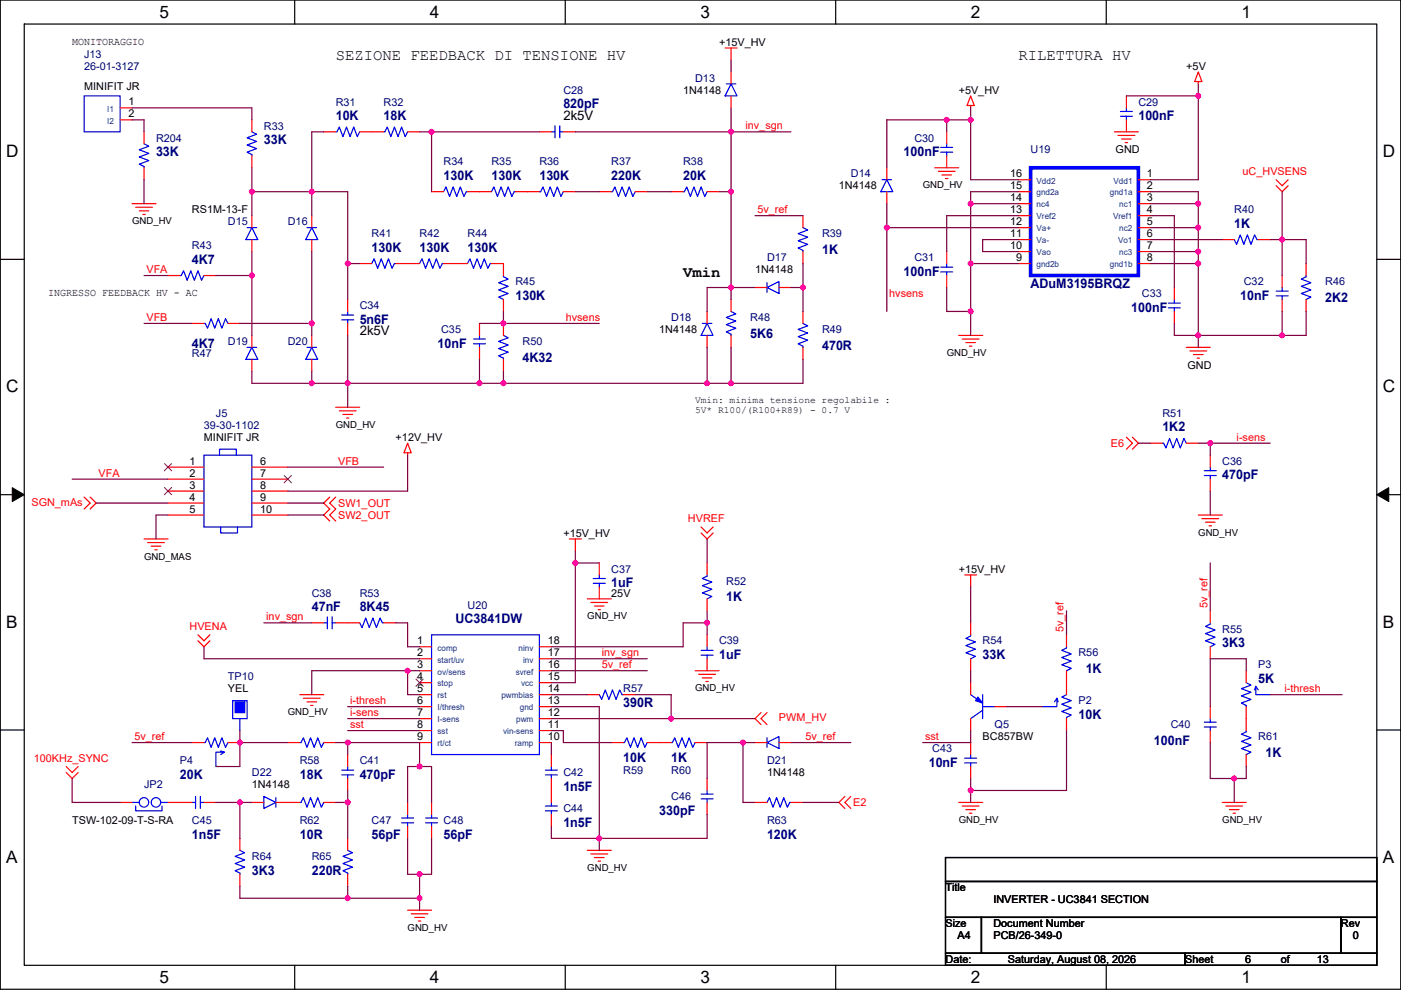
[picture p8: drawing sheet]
<svg xmlns="http://www.w3.org/2000/svg" width="297mm" height="210mm" viewBox="0 0 297 210" stroke-linecap="round" stroke-linejoin="round" font-family="sans-serif">
<path d="M.1 0h296.9v209.8h-296.9zM5.1 5.1h286.8v199.6h-286.8z" fill="none" stroke="#000" stroke-width=".25"/>
<g fill="#fff">
<path d="M33.8 .5h2v4.1h-2z"/>
<path d="M33.8 205.3h2v4h-2z"/>
</g>
<path d="M62.5 0v5.1M62.5 204.7v5.1" fill="none" stroke="#000" stroke-width=".25"/>
<g fill="#fff">
<path d="M91.1 .5h2.1v4.1h-2.1z"/>
<path d="M91.1 205.3h2.1v4h-2.1z"/>
</g>
<path d="M119.8 0v5.1M119.8 204.7v5.1" fill="none" stroke="#000" stroke-width=".25"/>
<g fill="#fff">
<path d="M148.5 .5h2v4.1h-2z"/>
<path d="M148.5 205.3h2v4h-2z"/>
</g>
<path d="M177.2 0v5.1M177.2 204.7v5.1" fill="none" stroke="#000" stroke-width=".25"/>
<g fill="#fff">
<path d="M205.8 .5h2.1v4.1h-2.1z"/>
<path d="M205.8 205.3h2.1v4h-2.1z"/>
</g>
<path d="M234.5 0v5.1M234.5 204.7v5.1" fill="none" stroke="#000" stroke-width=".25"/>
<g fill="#fff">
<path d="M263.2 .5h2v4.1h-2z"/>
<path d="M263.2 205.3h2v4h-2z"/>
<path d="M1.3 30.1h2.7v4h-2.7z"/>
<path d="M293.2 30.1h2.6v4h-2.6z"/>
<path d="M1.3 80h2.7v4h-2.7z"/>
<path d="M293.2 80h2.6v4h-2.6z"/>
</g>
<path d="M.1 55h5M291.9 55h5.1" fill="none" stroke="#000" stroke-width=".25"/>
<g fill="#fff">
<path d="M1.3 129.9h2.5v4h-2.5z"/>
<path d="M293.2 129.9h2.4v4h-2.4z"/>
</g>
<path d="M.1 104.9h5M291.9 104.9h5.1" fill="none" stroke="#000" stroke-width=".25"/>
<path d="M2.6 103.4l2.5 1.5-2.5 1.5zM291.9 104.9l2.5-1.5v3z" fill="#000" stroke="#000" stroke-width=".21"/>
<g fill="#fff">
<path d="M1.3 179.8h2.5v4.1h-2.5z"/>
<path d="M293.2 179.8h2.4v4.1h-2.4z"/>
</g>
<path d="M.1 154.8h5M291.9 154.8h5.1M200.5 181.9h91.4v5.1h-91.4zM200.5 187h91.4v7.6h-91.4zM200.5 194.6h7.6v7.6h-7.6zM208.1 194.6h76.2v7.6h-76.2zM284.3 194.6h7.6v7.6h-7.6zM200.5 202.2h50.8v2.5h-50.8zM251.3 202.2h40.6v2.5h-40.6z" fill="none" stroke="#000" stroke-width=".25"/>
<g fill="none" stroke="#f00" stroke-width=".25">
<path d="M153.7 10.2h2.6M155 10.2v2.5M155 15.3v2.5M254.1 17.3v.5M254.1 15.3l.7 2h-1.5zM25.5 22.9h2.5M25.5 25.4h2.5M30.5 28v2.5M30.5 35.6v2.5M53.4 25.4v2.6M53.4 33v2.6M68.6 28h2.6"/>
<path d="M76.3 28h5M86.4 28h2.6M114.4 28h2.5M119.4 28h2.6M155 20.3v2.6M188 35.6v2.5M198.2 35.6h5.1M198.9 36.3h3.6M199.7 37.1h2M200.5 37.9h.5M200.7 33v2.6M200.7 28v2.5"/>
<path d="M205.8 22.4v.5M205.8 20.3l.8 2.1h-1.6zM216 38.1h2.5M236.3 28h5.1M237 28.7h3.6M237.8 29.5h2M238.6 30.2h.5M238.8 25.4v2.6M238.8 20.3v2.6M241.4 38.1h2.5M270.6 39.4l1.2 1.3 1.3-1.3M270.6 38.1l1.2 1.3 1.3-1.3"/>
<path d="M28 43.2h5.1M28.8 44h3.5M29.5 44.7h2.1M30.3 45.5h.5M35.6 58.4h2.6M43.2 58.4h2.6M53.4 50.8v2.6M53.4 45.7v2.6M66.1 50.8v2.6M66.1 45.7v2.6M76.3 55.9h2.5M83.9 55.9h5.1"/>
<path d="M91.5 40.7h2.5M94 55.9h5.1M99.1 40.7h5.1M104.2 55.9h2.5v2.5M109.3 40.7h5.1M119.4 40.7h2.6M127.1 40.7h2.5M134.7 40.7h2.5M142.3 40.7h2.5M149.9 40.7h2.6M170.2 45.7v2.6M170.2 53.4v2.5"/>
<path d="M188 40.7v2.5M200.7 58.4v2.6M200.7 53.4v2.5M216 55.9h2.5M216 53.4h2.5M216 50.8h2.5M216 48.3h2.5M216 45.7h2.5M216 43.2h2.5M216 40.7h2.5M241.4 40.7h2.5M241.4 55.9h2.5"/>
<path d="M241.4 43.2h2.5M241.4 45.7h2.5M241.4 48.3h2.5M241.4 50.8h2.5M241.4 53.4h2.5M259.1 50.8h2.6M266.8 50.8h2.5M271.8 58.4v2.6M276.9 55.9v2.5M40.7 68.6h2.5M48.3 68.6h2.6M53.4 76.2v2.6"/>
<path d="M53.4 71.1v2.6M66.1 76.2v2.6M66.1 71.1v2.6M73.7 68.6v2.5M73.7 63.5v2.6M101.7 73.7v2.5M101.7 68.6v2.5M106.7 68.6v2.5M106.7 76.2v2.6M106.7 63.5v2.6M149.9 71.1v2.6M149.9 66.1v2.5"/>
<path d="M155 63.5v2.6M155 71.1v2.6M160.1 61h2.5M165.2 61h2.5M170.2 66.1v2.5M170.2 73.7v2.5M203.3 71.1h5M204 71.9h3.6M204.8 72.7h2M205.5 73.4h.6M249 66.1v2.5M249 61v2.5"/>
<path d="M251.5 73.7h5.1M252.3 74.4h3.5M253 75.2h2.1M253.8 76h.5M271.8 63.5v2.6M276.9 63.5v2.6M35.6 99.1h7.6M53.4 99.1h7.6M71.2 86.4h5.1M71.9 87.1h3.6M72.7 87.9h2M73.5 88.7h.5"/>
<path d="M86.4 94l.8 2h-1.5zM86.4 96v.5M238.8 92.7l1.3 1.3-1.3 1.3M240.1 92.7l1.3 1.3-1.3 1.3M243.9 94h2.5M251.5 94h2.6M256.6 96.5v2.6M17.8 105.4l1.3 1.3-1.3 1.3M19.1 105.4l1.3 1.3-1.3 1.3M30.5 114.3h5.1M31.3 115.1h3.6M32.1 115.8h2"/>
<path d="M32.8 116.6h.5M35.6 101.6h7.6M35.6 106.7h7.6M35.6 104.2h7.6M35.6 109.2h7.6M53.4 104.2h7.6M53.4 109.2h7.6M53.4 101.6h7.6M53.4 106.7h7.6M69.9 105.4l-1.3 1.3 1.3 1.3-1.3 1.2 1.3 1.3M71.2 105.4l-1.3 1.3 1.3 1.3-1.3 1.2 1.3 1.3M120.7 114.3h2.6"/>
<path d="M122 114.3v2.6M127.1 119.4v2.5M148.7 113.1l1.2 1.2 1.3-1.2M148.7 111.8l1.2 1.3 1.3-1.3M149.9 119.4v2.5M254.1 109.2h5M254.8 110h3.6M255.6 110.8h2M256.3 111.5h.6M256.6 101.6v2.6M42 135.9l1.2 1.3 1.3-1.3M42 134.6l1.2 1.3 1.3-1.3"/>
<path d="M66.1 132.1h2.5M71.2 132.1h5.1M81.3 132.1h2.6M89 137.2h2.5M89 139.7h2.5M114.4 139.7h2.5M114.4 137.2h2.5M124.5 127h5.1M125.3 127.8h3.5M126 128.5h2.1M126.8 129.3h.5M127.1 124.5v2.5"/>
<path d="M149.9 139.7v2.6M149.9 134.6v2.6M149.9 127v2.6M204.5 121.9h2.6M205.8 121.9v2.6M205.8 139.7v2.6M205.8 132.1v2.5M226.1 134.6v2.6M256.6 137.2v2.5M256.6 129.6v2.5M40.7 157.5h2.5M48.3 157.5h2.6"/>
<path d="M50.9 155h.1M61 157.5h2.6M63.6 147.3h5M64.3 148.1h3.6M65.1 148.9h2M65.8 149.6h.6M68.6 157.5h2.6M89 142.3h2.5M89 144.8h2.5M89 147.3h2.5M89 149.9h2.5M89 152.4h2.5"/>
<path d="M89 155h2.5M89 157.5h2.5M114.4 157.5h2.5M114.4 155h2.5M114.4 152.4h2.5M114.4 149.9h2.5M114.4 147.3h2.5M114.4 144.8h2.5M114.4 142.3h2.5M124.5 147.3h2.6M129.6 157.5h2.5M132.1 147.3h2.6"/>
<path d="M137.2 157.5h5.1M147.4 142.3h5.1M147.4 157.5h2.5M148.1 143h3.6M148.9 143.8h2M149.7 144.5h.5M160.1 157.5h2.5M161.4 151.2l-1.3 1.2 1.3 1.3M162.6 151.2l-1.2 1.2 1.2 1.3M165.2 157.5h2.5M205.8 157.5v2.5M205.8 144.8v2.5"/>
<path d="M205.8 152.4v2.6M210.9 149.9h2.5M221 149.9h.1M226.1 142.3v5M226.1 152.4v2.6M256.6 149.9v2.5M256.6 155v2.5M264.2 149.9v5.1M264.2 142.3v2.5M269.3 147.3h.1M14 163.9l1.3 1.2 1.3-1.2M14 162.6l1.3 1.3 1.3-1.3"/>
<path d="M25.5 170.2h2.5M35.6 170.2h5.1M43.2 170.2h2.6M45.8 162.6h.1M50.9 177.8v2.6M53.4 170.2h2.5M58.5 170.2h5.1M68.6 170.2h2.6M73.7 165.1v2.6M73.7 160v2.6M73.7 177.8v2.6M86.4 175.3v2.5"/>
<path d="M86.4 170.2v2.5M91.5 175.3v2.5M91.5 170.2v2.5M116.9 165.1v5.1M116.9 160v2.6M116.9 172.7v2.6M149.9 170.2v2.5M149.9 165.1v2.6M160.1 170.2h2.5M167.7 170.2h2.5M179.1 168.9l-1.2 1.3 1.2 1.3M180.4 168.9l-1.3 1.3 1.3 1.3"/>
<path d="M203.3 170.2h5M204 171h3.6M204.8 171.7h2M205.5 172.5h.6M205.8 162.6v2.5M259.1 170.2h5.1M259.9 171h3.6M260.7 171.7h2M261.4 172.5h.5M264.2 160v2.6M50.9 185.4v2.6M73.7 185.4v2.6"/>
<path d="M86.4 193.1h5.1M87.2 193.8h3.5M87.9 194.6h2.1M88.7 195.3h.5M124.5 180.4h5.1M125.3 181.1h3.5M126 181.9h2.1M126.8 182.6h.5"/>
</g>
<g fill="none" stroke="#00f" stroke-width=".25">
<path d="M154 17.8h2M155 17.8l1.3 2.5h-2.6zM17.8 20.3h7.7v7.7h-7.7zM30.5 30.5l1.1 .5-2.1 .8 2.1 .7-2.1 .8 2.1 .8-2.1 .7 1 .5v.3M53.4 28l1 .5-2 .7 2 .8-2 .8 2 .7-2 .8 1 .5v.2M71.2 28h.2l.5-1.1 .8 2.1 .8-2.1 .7 2.1 .8-2.1 .8 2.1 .5-1M81.3 28h.3l.5-1.1 .8 2.1 .7-2.1 .8 2.1 .8-2.1 .7 2.1 .5-1M116.9 28h.8M117.7 26.7v2.5M118.7 26.7v2.5M118.7 28h.7M187 38.1h2"/>
<path d="M188 38.1l1.3 2.6h-2.6zM199.4 32.3h2.6M199.4 31.3h2.6M200.7 30.5v.8M200.7 32.3v.7M237.5 24.7h2.6M237.5 23.6h2.6M238.8 22.9v.7M238.8 24.7v.7M38.2 58.4h.2l.5-1 .8 2.1 .7-2.1 .8 2.1 .8-2.1 .7 2.1 .5-1.1M52.4 48.3h2M53.4 48.3l1.3 2.5h-2.6z"/>
<path d="M65.1 48.3h2M66.1 48.3l1.3 2.5h-2.6zM78.8 55.9l.5-1 .8 2 .7-2 .8 2 .8-2 .7 2 .5-1h.3M89 55.9l.5-1 .7 2 .8-2 .8 2 .7-2 .8 2 .5-1h.2M94 40.7l.5-1.1 .8 2.1 .8-2.1 .7 2.1 .8-2.1 .8 2.1 .5-1h.2M99.1 55.9l.5-1 .8 2 .8-2 .7 2 .8-2 .7 2 .5-1h.3M104.2 40.7l.5-1.1 .8 2.1 .7-2.1 .8 2.1 .8-2.1 .7 2.1 .5-1h.3M106.7 58.4v.3l1.1 .5-2.1 .8 2.1 .7-2.1 .8 2.1 .8-2.1 .7 1 .5M114.4 40.7h.2l.5-1.1 .8 2.1 .7-2.1 .8 2.1 .8-2.1 .7 2.1 .5-1M129.6 40.7h.3l.5-1.1 .7 2.1 .8-2.1 .7 2.1 .8-2.1 .8 2.1 .5-1M144.8 40.7h.3l.5-1.1 .8 2.1 .7-2.1 .8 2.1 .8-2.1 .7 2.1 .5-1M162.6 60v2"/>
<path d="M170.2 48.3l1.1 .5-2.1 .8 2.1 .7-2.1 .8 2.1 .7-2.1 .8 1 .5v.3M199.4 57.7h2.6M199.4 56.7h2.6M200.7 55.9v.8M200.7 57.7v.7M261.7 50.8l.5 1 .8-2 .7 2 .8-2 .7 2 .8-2 .5 1h.3M276.9 58.4v.3l-1 .5 2 .8-2 .7 2 .8-2 .8 2 .7-1 .5M43.2 68.6h.3l.5 1 .8-2 .7 2 .8-2 .8 2 .7-2 .5 1M52.4 73.7h2M53.4 73.7l1.3 2.5h-2.6zM65.1 73.7h2M66.1 73.7l1.3 2.5h-2.6z"/>
<path d="M72.5 67.8h2.5M72.5 66.8h2.5M73.7 66.1v.7M73.7 67.8v.8M100.4 72.9h2.5M100.4 71.9h2.5M101.7 71.1v.8M101.7 72.9v.8M106.7 71.1l1.1 .5-2.1 .8 2.1 .8-2.1 .7 2.1 .8-2.1 .8 1 .5v.2M148.9 68.6h2M149.9 68.6l1.3 2.5h-2.5zM155 66.1l1 .5-2 .7 2 .8-2 .8 2 .7-2 .8 1 .5v.2"/>
<path d="M162.6 61l2.6-1.3v2.6zM170.2 68.6l1.1 .5-2.1 .8 2.1 .7-2.1 .8 2.1 .8-2.1 .7 1 .5v.3M247.7 65.3h2.5M247.7 64.3h2.5M249 63.5v.8M249 65.3v.8M270.6 62.8h2.5M270.6 61.7h2.5M271.8 61v.7M271.8 62.8v.7M43.2 96.5h10.2v15.3h-10.2zM46.5 96.5v-1.2h3.6v1.2"/>
<path d="M246.4 94h.3l.5 1 .8-2 .7 2 .8-2 .8 2 .7-2 .5 1M255.3 99.8h2.6M256.6 99.1v.7M46.8 111.8v1.3h3.6v-1.3M255.3 100.9h2.6M256.6 100.9v.7M68.6 132.1h.8M69.4 130.8v2.6M70.4 130.8v2.6M70.4 132.1h.8M76.3 132.1l.5 1 .7-2 .8 2 .8-2 .7 2 .8-2 .5 1h.2M91.5 134.6h22.9v25.4h-22.9z"/>
<path d="M125.8 123.7h2.5M125.8 122.7h2.5M127.1 121.9v.8M127.1 123.7v.8M148.7 139h2.5M148.7 137.9h2.5M149.9 137.2v.7M149.9 139v.7M149.9 121.9v.3l-1 .5 2 .8-2 .7 2 .8-2 .8 2 .7-1 .5M205.8 134.6v.3l-1 .5 2 .8-2 .7 2 .8-2 .8 2 .7-1 .5M226.1 137.2v.2l-1 .5 2 .8-2 .8 2 .7-2 .8 2 .8-1 .5M256.6 132.1v.3l-1 .5 2 .7-2 .8 2 .7-2 .8 2 .8-1 .5"/>
<path d="M43.2 157.5h.3l.5-1 .8 2 .7-2 .8 2 .8-2 .7 2 .5-1M46.8 159.3l.8 .2h-1.8v3.1M47.6 159.5l-.8 .5M49.3 148.6h3.1v3.8h-3.1zM50.9 152.4v2.6M63.6 157.5h.2l.5-1 .8 2 .7-2 .8 2 .8-2 .7 2 .5-1M127.1 147.3l.5 1.1 .7-2.1 .8 2.1 .8-2.1 .7 2.1 .8-2.1 .5 1h.2M132.1 157.5h.3l.5-1 .8 2 .7-2 .8 2 .8-2 .7 2 .5-1M142.3 157.5h.3l.5-1 .7 2 .8-2 .7 2 .8-2 .8 2 .5-1M162.6 156.5v2M162.6 157.5l2.6-1.3v2.6zM205.8 147.3l2.5 1.8"/>
<path d="M208.3 150.6l-2.5 1.8M208.3 147.3v5.1M208.3 149.9h2.6M224.1 148.1l-.5 .8M224.3 148.9l-.2-.8v1.8h-3.1M226.1 147.3l-1 .5 2 .8-2 .8 2 .7-2 .8 2 .8-1 .5v.2M255.3 153.2h2.6M255.3 154.2h2.6M256.6 154.2v.8M256.6 152.4v.8M264.2 155v.2l-1 .5 2 .8-2 .7 2 .8-2 .8 2 .7-1 .5M264.2 144.8l1 .5-2 .8 2 .7-2 .8 2 .8-2 .7 1 .5v.3"/>
<path d="M266 146.3l.3-.7v1.7h3M266.3 145.6l.5 .7M28 170.2h1.5M28.8 171v1h5.6v-1M34.1 170.2h1.5M40.7 170.2h.8M41.5 168.9v2.6M42.5 168.9v2.6M42.5 170.2h.7M55.9 168.9l2.6 1.3-2.6 1.3zM58.5 169.2v2M63.6 170.2h.2l.5-1 .8 2 .7-2 .8 2 .8-2 .7 2 .5-1"/>
<path d="M72.5 164.4h2.5M72.5 163.3h2.5M73.7 162.6v.7M73.7 164.4v.7M85.2 174.5h2.5M85.2 173.5h2.5M86.4 172.7v.8M86.4 174.5v.8M90.2 174.5h2.6M90.2 173.5h2.6M91.5 172.7v.8M91.5 174.5v.8"/>
<path d="M115.6 164.4h2.6M115.6 163.3h2.6M115.6 172h2.6M115.6 171h2.6M116.9 162.6v.7M116.9 164.4v.7M116.9 170.2v.8M116.9 172v.7M148.7 169.4h2.5M148.7 168.4h2.5M149.9 167.7v.7M149.9 169.4v.8"/>
<path d="M162.6 170.2l.5-1 .8 2 .8-2 .7 2 .8-2 .7 2 .5-1h.3M204.5 161.8h2.6M204.5 160.8h2.6M205.8 160v.8M205.8 161.8v.8M50.9 180.4l1 .5-2.1 .7 2.1 .8-2.1 .8 2.1 .7-2.1 .8 1.1 .5v.2M73.7 180.4l1 .5-2 .7 2 .8-2 .8 2 .7-2 .8 1 .5v.2"/>
<circle cx="30.5" cy="170.2" r="1.01"/>
<circle cx="33.1" cy="170.2" r="1.01"/>
</g>
<path d="M34.9 98.3l1.5 1.6M36.4 98.3l-1.6 1.6M34.9 103.4l1.5 1.5M36.4 103.4l-1.6 1.5M60.3 100.9l1.5 1.5M61.8 100.9l-1.6 1.5M88.2 144l1.5 1.6M89.7 144l-1.5 1.6" fill="none" stroke="#804000" stroke-width=".21"/>
<g fill="#00f" stroke="#00f" stroke-width=".25">
<path d="M49.8 148.9v2.3h2.1v-2.3z" fill-rule="evenodd"/>
<path d="M207.3 147.8l1 1.3-1.5-.5z" fill-rule="evenodd"/>
</g>
<path d="M218.5 35.6h22.9v22.8h-22.9z" fill="none" stroke="#00f" stroke-width=".76"/>
<g fill="none" stroke="#800040" stroke-width=".25">
<path d="M155 12.7v2.6M254.1 17.8v2.5M28 25.4h2.5v2.6M28 22.9h25.4v2.5M30.5 38.1v5.1M53.4 35.6v5.1M68.6 28h-2.5v12.7M89 28h2.5M91.5 28h22.9M91.5 28v12.7M122 28h33v12.7M155 22.9v5.1h12.7"/>
<path d="M200.7 25.4h-12.7v10.2M200.7 25.4v2.6M200.7 25.4h5.1M205.8 22.9v2.5M205.8 25.4v12.7h10.2M238.8 20.3h15.3v17.8h-10.2M30.5 58.4h5.1M45.8 58.4h7.6M53.4 40.7h12.7M53.4 58.4v12.7M53.4 40.7v5M53.4 53.4v5"/>
<path d="M66.1 40.7v5M66.1 40.7h7.6v15.2M66.1 53.4v15.2M73.7 55.9h2.6M73.7 55.9v7.6M122 40.7h5.1M137.2 40.7h5.1M152.5 40.7h2.5M155 40.7v20.3M160.1 45.7h10.1M170.2 55.9v5.1M188 48.3v17.8"/>
<path d="M188 48.3h28M188 43.2v5.1M205.8 55.9h10.2M205.8 55.9v10.2M205.8 43.2h10.2M205.8 43.2v12.7M216 40.7h-10.2v2.5M216 45.7h-15.3v7.7M216 50.8h-7.7v2.6h7.7M243.9 45.7h5.1v15.3M243.9 40.7h10.2v2.5M243.9 43.2h10.2"/>
<path d="M243.9 48.3h10.2M243.9 53.4h10.2M243.9 55.9h10.2M243.9 50.8h15.2M254.1 43.2v5.1M254.1 48.3v5.1M254.1 53.4v2.5M254.1 55.9v15.2M269.3 50.8h2.5M271.8 40.7v10.1M271.8 50.8v7.6M271.8 50.8h5.1v5.1"/>
<path d="M30.5 68.6h10.2M50.9 68.6h15.2M53.4 78.8v2.5h12.7M66.1 78.8v2.5M66.1 68.6v2.5M73.7 71.1v10.2M101.7 68.6h5M101.7 76.2v5.1h5M106.7 66.1v2.5M106.7 78.8v2.5M106.7 68.6h20.4M149.9 73.7v7.6"/>
<path d="M155 61h5.1M155 61h-5.1v5.1M155 61v2.5M155 73.7v7.6h15.2v-5.1M167.7 61h2.5M170.2 61v5.1M200.7 61v5.1h5.1M205.8 66.1v5M249 68.6v2.5h5.1M254.1 71.1v2.6M254.1 71.1h17.7M271.8 66.1v5"/>
<path d="M276.9 66.1v5h-5.1M61 99.1h20.3M66.1 81.3h7.6M73.7 81.3v5.1M73.7 81.3h28M86.4 96.5v7.7h-25.4M106.7 81.3h43.2M149.9 81.3h5.1M241.4 94h2.5M254.1 94h2.5M256.6 94h12.7M256.6 94v2.5"/>
<path d="M15.3 101.6h20.3M20.4 106.7h15.2M35.6 109.2h-2.5v5.1M61 106.7h7.6M61 109.2h7.6M122 119.4v25.4h-5.1M122 116.9v2.5h5.1M149.9 114.3v5.1M256.6 119.4v10.2M256.6 104.2v5M43.2 137.2v2.5h45.8M55.9 132.1h10.2"/>
<path d="M83.9 132.1h2.5v5.1h2.6M116.9 139.7h20.3M149.9 132.1h-5.1v5.1h-27.9M149.9 129.6v2.5M149.9 132.1v2.5M205.8 124.5v7.6M226.1 129.6v5M28 157.5h12.7M50.9 155v2.5M50.9 157.5h10.1M50.9 157.5v5.1h-5.1M71.2 157.5h2.5"/>
<path d="M73.7 157.5v2.5M73.7 157.5h15.3v5.1h2.5v7.6M73.7 155h15.3M73.7 152.4h15.3M73.7 149.9h15.3M86.4 142.3v5h2.6M86.4 142.3h2.6M86.4 142.3h-20.3v5M116.9 152.4h25.4M116.9 157.5v2.5M116.9 147.3h7.6M116.9 142.3h20.3"/>
<path d="M116.9 155h2.5v2.5h10.2M116.9 149.9h10.2v27.9M134.7 147.3h7.6v5.1M142.3 152.4h17.8M157.5 157.5h-7.6v7.6M157.5 157.5v12.7h2.6M157.5 157.5h2.6M167.7 157.5h12.7M205.8 142.3v2.5M205.8 155v2.5h-10.2M213.4 149.9h7.6M226.1 155v12.7h-20.3"/>
<path d="M256.6 157.5v7.6h5.1M264.2 142.3v-2.6h-7.6v10.2M269.3 147.3h15.2M15.3 165.1v5.1h10.2M45.8 170.2h5.1M50.9 170.2h2.5M50.9 170.2v7.6M71.2 170.2h2.5M73.7 170.2v7.6M73.7 167.7v2.5M86.4 177.8v7.6h2.6M89 162.6h-2.6v7.6"/>
<path d="M91.5 177.8v7.6h-2.5M116.9 175.3v2.5h10.2M127.1 177.8v2.6M149.9 172.7v5.1h-22.8M170.2 170.2h7.7M205.8 167.7v2.5M205.8 165.1v2.6M261.7 165.1v5.1M264.2 162.6v2.5h-2.5M50.9 188v2.5h22.8M73.7 188v2.5M73.7 190.5h15.3"/>
<path d="M89 185.4v5.1M89 190.5v2.6"/>
</g>
<g fill="#f0f" stroke="#f0f" stroke-width=".25">
<circle cx="53.4" cy="40.6" r=".5"/>
<circle cx="66.1" cy="81.3" r=".5"/>
<circle cx="66.1" cy="68.6" r=".5"/>
<circle cx="73.7" cy="55.9" r=".5"/>
<circle cx="101.6" cy="81.3" r=".5"/>
<circle cx="73.7" cy="81.3" r=".5"/>
<circle cx="53.4" cy="58.4" r=".5"/>
<circle cx="155" cy="40.6" r=".5"/>
<circle cx="155" cy="27.9" r=".5"/>
<circle cx="155" cy="61" r=".5"/>
<circle cx="106.7" cy="81.3" r=".5"/>
<circle cx="155" cy="81.3" r=".5"/>
<circle cx="149.9" cy="81.3" r=".5"/>
<circle cx="106.7" cy="68.6" r=".5"/>
<circle cx="122" cy="119.4" r=".5"/>
<circle cx="142.3" cy="152.4" r=".5"/>
<circle cx="157.5" cy="157.5" r=".5"/>
<circle cx="88.9" cy="162.6" r=".5"/>
<circle cx="73.7" cy="157.5" r=".5"/>
<circle cx="88.9" cy="185.4" r=".5"/>
<circle cx="73.7" cy="170.2" r=".5"/>
<circle cx="50.8" cy="157.5" r=".5"/>
<circle cx="127" cy="177.8" r=".5"/>
<circle cx="50.8" cy="170.2" r=".5"/>
<circle cx="86.4" cy="142.2" r=".5"/>
<circle cx="170.2" cy="61" r=".5"/>
<circle cx="261.7" cy="165.1" r=".5"/>
<circle cx="205.8" cy="167.6" r=".5"/>
<circle cx="256.6" cy="94" r=".5"/>
<circle cx="149.9" cy="132.1" r=".5"/>
<circle cx="91.5" cy="27.9" r=".5"/>
<circle cx="66.1" cy="40.6" r=".5"/>
<circle cx="88.9" cy="190.5" r=".5"/>
<circle cx="73.7" cy="190.5" r=".5"/>
<circle cx="254" cy="20.3" r=".5"/>
<circle cx="200.7" cy="25.4" r=".5"/>
<circle cx="205.8" cy="25.4" r=".5"/>
<circle cx="205.8" cy="43.2" r=".5"/>
<circle cx="254" cy="48.3" r=".5"/>
<circle cx="254" cy="43.2" r=".5"/>
<circle cx="188" cy="48.3" r=".5"/>
<circle cx="271.8" cy="50.8" r=".5"/>
<circle cx="254" cy="53.3" r=".5"/>
<circle cx="205.8" cy="66" r=".5"/>
<circle cx="205.8" cy="55.9" r=".5"/>
<circle cx="254" cy="71.1" r=".5"/>
<circle cx="254" cy="55.9" r=".5"/>
<circle cx="271.8" cy="71.1" r=".5"/>
</g>
<g font-size="3.6">
<text x="33.8" y="3.8">5</text>
<text x="91.1" y="3.8">4</text>
<text x="148.5" y="3.8">3</text>
<text x="205.8" y="3.8">2</text>
<text x="263.2" y="3.8">1</text>
<text x="1.3" y="33.3">D</text>
<text x="293.2" y="33.3">D</text>
<text x="1.3" y="83.2">C</text>
<text x="293.2" y="83.2">C</text>
<text x="1.3" y="133.2">B</text>
<text x="293.2" y="133.2">B</text>
<text x="1.3" y="183.1">A</text>
<text x="293.2" y="183.1">A</text>
<text x="33.8" y="208.5">5</text>
<text x="91.1" y="208.5">4</text>
<text x="148.5" y="208.5">3</text>
<text x="205.8" y="208.5">2</text>
<text x="263.2" y="208.5">1</text>
</g>
<g font-size="3.3">
<text x="71.2" y="12.8">SEZIONE FEEDBACK DI TENSIONE HV</text>
<text x="216" y="12.8">RILETTURA HV</text>
<text x="144.8" y="58.7">Vmin</text>
</g>
<g font-size="2.8" fill="#000080">
<text x="119.4" y="22.9">820pF</text>
<text x="71.2" y="25.5">10K</text>
<text x="81.3" y="25.5">18K</text>
<text x="241.4" y="25.5">100nF</text>
<text x="33.1" y="33.1">33K</text>
<text x="55.9" y="30.5">33K</text>
<text x="191.6" y="33.1">100nF</text>
<text x="94" y="38.2">130K</text>
<text x="104.2" y="38.2">130K</text>
<text x="114.4" y="38.2">130K</text>
<text x="129.6" y="38.2">220K</text>
<text x="144.8" y="38.2">20K</text>
<text x="78.8" y="53.4">130K</text>
<text x="89" y="53.4">130K</text>
<text x="99.1" y="53.4">130K</text>
<text x="174.3" y="53.9">1K</text>
<text x="261.7" y="48.3">1K</text>
<text x="40.7" y="55.9">4K7</text>
<text x="191.6" y="58.5">100nF</text>
<text x="109.3" y="63.6">130K</text>
<text x="218.5" y="61">ADuM3195BRQZ</text>
<text x="263" y="63.6">10nF</text>
<text x="281" y="64.1">2K2</text>
<text x="76.3" y="68.6">5n6F</text>
<text x="159.1" y="71.7">5K6</text>
<text x="239.8" y="66.1">100nF</text>
<text x="40.7" y="73.7">4K7</text>
<text x="92.8" y="73.7">10nF</text>
<text x="110.8" y="76.8">4K32</text>
<text x="174.3" y="74.2">470R</text>
<text x="246.4" y="91.5">1K2</text>
<text x="259.1" y="101.7">470pF</text>
<text x="129.6" y="124.5">1uF</text>
<text x="66.1" y="129.6">47nF</text>
<text x="76.3" y="129.6">8K45</text>
<text x="154" y="127.6">1K</text>
<text x="96.6" y="132.1">UC3841DW</text>
<text x="259.1" y="137.2">3K3</text>
<text x="152.5" y="139.8">1uF</text>
<text x="208.3" y="139.8">33K</text>
<text x="230.2" y="142.8">1K</text>
<text x="132.1" y="149.9">390R</text>
<text x="266.8" y="144.8">5K</text>
<text x="228.7" y="152.5">10K</text>
<text x="132.1" y="161.6">10K</text>
<text x="142.3" y="161.6">1K</text>
<text x="244.7" y="158.1">100nF</text>
<text x="268.3" y="160.6">1K</text>
<text x="38.2" y="165.2">20K</text>
<text x="63.6" y="165.2">18K</text>
<text x="76.3" y="165.2">470pF</text>
<text x="119.4" y="167.7">1n5F</text>
<text x="196.9" y="162.6">10nF</text>
<text x="139.8" y="172.8">330pF</text>
<text x="40.7" y="177.9">1n5F</text>
<text x="63.6" y="177.9">10R</text>
<text x="78.8" y="177.9">56pF</text>
<text x="94" y="177.9">56pF</text>
<text x="119.4" y="175.3">1n5F</text>
<text x="162.6" y="177.9">120K</text>
<text x="53.4" y="185.5">3K3</text>
<text x="66.1" y="185.5">220R</text>
</g>
<g font-size="2.8">
<text x="119.4" y="25.4">2k5V</text>
<text x="76.3" y="71.1">2k5V</text>
</g>
<g font-size="2.3">
<text x="15.3" y="9.5">MONITORAGGIO</text>
<text x="152.5" y="9.7">+15V_HV</text>
<text x="251.5" y="14.8">+5V</text>
<text x="17.8" y="19.1">MINIFIT JR</text>
<text x="27.2" y="22.4">1</text>
<text x="144.8" y="19.9">1N4148</text>
<text x="203.3" y="19.9">+5V_HV</text>
<text x="27.2" y="24.9">2</text>
<text x="236.5" y="32.6">GND</text>
<text x="177.9" y="40.2">1N4148</text>
<text x="214.2" y="40.1">15</text>
<text x="214.2" y="37.6">16</text>
<text x="243.1" y="37.6">1</text>
<text x="243.1" y="40.1">2</text>
<text x="40.7" y="45.3">RS1M-13-F</text>
<text x="214.2" y="47.8">12</text>
<text x="214.2" y="45.2">13</text>
<text x="214.2" y="42.7">14</text>
<text x="243.1" y="42.7">3</text>
<text x="243.1" y="45.2">4</text>
<text x="243.1" y="47.8">5</text>
<text x="214.2" y="52.8">10</text>
<text x="214.2" y="50.3">11</text>
<text x="243.1" y="50.3">6</text>
<text x="243.1" y="52.8">7</text>
<text x="160.1" y="58">1N4148</text>
<text x="215.5" y="55.4">9</text>
<text x="243.1" y="55.4">8</text>
<text x="10.2" y="62.8">INGRESSO FEEDBACK HV - AC</text>
<text x="139.8" y="70.7">1N4148</text>
<text x="251.8" y="78.3">GND</text>
<text x="43.2" y="93.5">MINIFIT JR</text>
<text x="83.9" y="93.5">+12V_HV</text>
<text x="40.2" y="101.1">2</text>
<text x="40.2" y="98.6">1</text>
<text x="55.2" y="98.6">6</text>
<text x="55.2" y="101.1">7</text>
<text x="40.2" y="106.2">4</text>
<text x="40.2" y="103.6">3</text>
<text x="55.2" y="103.6">8</text>
<text x="55.2" y="106.2">9</text>
<text x="40.2" y="108.7">5</text>
<text x="55.2" y="108.7">10</text>
<text x="119.4" y="113.8">+15V_HV</text>
<text x="203.3" y="121.5">+15V_HV</text>
<text x="129.6" y="126.5">25V</text>
<text x="88.5" y="136.7">1</text>
<text x="116.1" y="136.7">18</text>
<text x="88.5" y="139.2">2</text>
<text x="88.5" y="141.7">3</text>
<text x="116.1" y="141.7">16</text>
<text x="116.1" y="139.2">17</text>
<text x="48.3" y="146.9">YEL</text>
<text x="88.5" y="144.3">4</text>
<text x="88.5" y="146.8">5</text>
<text x="88.5" y="149.4">6</text>
<text x="116.1" y="149.4">13</text>
<text x="116.1" y="146.8">14</text>
<text x="116.1" y="144.3">15</text>
<text x="88.5" y="151.9">7</text>
<text x="88.5" y="154.4">8</text>
<text x="116.1" y="154.4">11</text>
<text x="116.1" y="151.9">12</text>
<text x="88.5" y="157">9</text>
<text x="116.1" y="157">10</text>
<text x="208.3" y="157">BC857BW</text>
<text x="53.4" y="167.2">1N4148</text>
<text x="162.6" y="164.6">1N4148</text>
<text x="15.3" y="174.8">TSW-102-09-T-S-RA</text>
<text x="200.5" y="189">Title</text>
<text x="210.6" y="191.6">INVERTER - UC3841 SECTION</text>
<text x="200.5" y="196.6">Size</text>
<text x="210.6" y="196.6">Document Number</text>
<text x="284.3" y="196.6">Rev</text>
<text x="203" y="199.2">A4</text>
<text x="210.6" y="199.2">PCB/26-349-0</text>
<text x="286.8" y="199.2">0</text>
<text x="200.5" y="204.3">Date:</text>
<text x="213.7" y="204.3">Saturday, August 08, 2026</text>
<text x="251.3" y="204.3">Sheet</text>
<text x="264" y="204.3">6</text>
<text x="271.6" y="204.3">of</text>
<text x="279.2" y="204.3">13</text>
</g>
<g font-size="2.3" fill="#000080">
<text x="17.8" y="12.2">J13</text>
<text x="17.8" y="14.8">26-01-3127</text>
<text x="147.4" y="17.3">D13</text>
<text x="71.2" y="22.4">R31</text>
<text x="81.3" y="22.4">R32</text>
<text x="119.4" y="19.9">C28</text>
<text x="241.4" y="22.4">C29</text>
<text x="55.9" y="27.5">R33</text>
<text x="33.1" y="30">R204</text>
<text x="94" y="35.1">R34</text>
<text x="104.2" y="35.1">R35</text>
<text x="114.4" y="35.1">R36</text>
<text x="129.6" y="35.1">R37</text>
<text x="144.8" y="35.1">R38</text>
<text x="193.9" y="30">C30</text>
<text x="218.5" y="32.6">U19</text>
<text x="180.4" y="37.6">D14</text>
<text x="48.3" y="47.8">D15</text>
<text x="61" y="47.8">D16</text>
<text x="261.7" y="45.3">R40</text>
<text x="40.7" y="52.9">R43</text>
<text x="78.8" y="50.3">R41</text>
<text x="89" y="50.3">R42</text>
<text x="99.1" y="50.3">R44</text>
<text x="174.3" y="50.3">R39</text>
<text x="162.6" y="55.4">D17</text>
<text x="193.9" y="55.4">C31</text>
<text x="76.3" y="65.6">C34</text>
<text x="109.3" y="60.5">R45</text>
<text x="242.1" y="63">C33</text>
<text x="263.7" y="60.5">C32</text>
<text x="281" y="60.5">R46</text>
<text x="93.5" y="70.7">C35</text>
<text x="142.3" y="68.1">D18</text>
<text x="159.1" y="68.1">R48</text>
<text x="174.3" y="70.7">R49</text>
<text x="40.7" y="75.7">R47</text>
<text x="48.3" y="73.2">D19</text>
<text x="61" y="73.2">D20</text>
<text x="110.8" y="73.2">R50</text>
<text x="45.8" y="88.4">J5</text>
<text x="246.4" y="88.4">R51</text>
<text x="43.2" y="91">39-30-1102</text>
<text x="259.1" y="98.6">C36</text>
<text x="129.6" y="121.5">C37</text>
<text x="154" y="124">R52</text>
<text x="66.1" y="126.5">C38</text>
<text x="76.3" y="126.5">R53</text>
<text x="99.1" y="129.1">U20</text>
<text x="152.5" y="136.7">C39</text>
<text x="208.3" y="136.7">R54</text>
<text x="259.1" y="134.2">R55</text>
<text x="228.7" y="139.2">R56</text>
<text x="266.8" y="141.8">P3</text>
<text x="48.3" y="144.3">TP10</text>
<text x="132.1" y="146.9">R57</text>
<text x="228.7" y="149.4">P2</text>
<text x="210.9" y="154.5">Q5</text>
<text x="248.2" y="154.5">C40</text>
<text x="197.7" y="159.6">C43</text>
<text x="266.8" y="157">R61</text>
<text x="30.5" y="167.2">JP2</text>
<text x="38.2" y="162.1">P4</text>
<text x="53.4" y="164.6">D22</text>
<text x="63.6" y="162.1">R58</text>
<text x="76.3" y="162.1">C41</text>
<text x="119.4" y="164.6">C42</text>
<text x="132.1" y="164.1">R59</text>
<text x="142.3" y="164.1">R60</text>
<text x="162.6" y="162.1">D21</text>
<text x="119.4" y="172.3">C44</text>
<text x="142.3" y="169.7">C46</text>
<text x="40.7" y="174.8">C45</text>
<text x="63.6" y="174.8">R62</text>
<text x="78.8" y="174.8">C47</text>
<text x="94" y="174.8">C48</text>
<text x="162.6" y="174.8">R63</text>
<text x="53.4" y="182.4">R64</text>
<text x="66.1" y="182.4">R65</text>
</g>
<g font-size="2.3" fill="#f00">
<text x="158" y="27.3">inv_sgn</text>
<text x="263.5" y="37.1">uC_HVSENS</text>
<text x="160.6" y="45.1">5v_ref</text>
<text x="31" y="57.9">VFA</text>
<text x="188.5" y="63">hvsens</text>
<text x="31" y="68.1">VFB</text>
<text x="119.9" y="68.1">hvsens</text>
<text x="235.5" y="94.8">E6</text>
<text x="262.2" y="93.5">i-sens</text>
<text x="20.9" y="101.1">VFA</text>
<text x="71.7" y="98.6">VFB</text>
<text x="6.7" y="107.2">SGN_mAs</text>
<text x="71.7" y="107.5">SW1_OUT</text>
<text x="71.7" y="110">SW2_OUT</text>
<text x="145.9" y="110.8">HVREF</text>
<text x="56.4" y="131.5">inv_sgn</text>
<text x="256" y="129.1" transform="rotate(-90 256 129.1)">5v_ref</text>
<text x="40.2" y="133.6">HVENA</text>
<text x="225.5" y="134.1" transform="rotate(-90 225.5 134.1)">5v_ref</text>
<text x="127.6" y="139.1">inv_sgn</text>
<text x="127.6" y="141.6">5v_ref</text>
<text x="74.2" y="149.4">i-thresh</text>
<text x="272.3" y="146.8">i-thresh</text>
<text x="74.2" y="154.5">sst</text>
<text x="74.2" y="151.9">i-sens</text>
<text x="165.2" y="153">PWM_HV</text>
<text x="7.2" y="161.6">100KHz_SYNC</text>
<text x="28.5" y="156.9">5v_ref</text>
<text x="170.7" y="156.9">5v_ref</text>
<text x="196.1" y="157">sst</text>
<text x="180.9" y="171">E2</text>
</g>
<g font-size="2">
<text x="195.6" y="39.9">GND_HV</text>
<text x="28" y="47.6">GND_HV</text>
<text x="200.7" y="75.5">GND_HV</text>
<text x="147.4" y="85.5">Vmin: minima tensione regolabile :</text>
<text x="147.4" y="87.5">5V* R100/(R100+R89) - 0.7 V</text>
<text x="71.2" y="90.7">GND_HV</text>
<text x="254.1" y="113.6">GND_HV</text>
<text x="30.5" y="118.7">GND_MAS</text>
<text x="124.5" y="131.4">GND_HV</text>
<text x="147.4" y="146.6">GND_HV</text>
<text x="61" y="151.7">GND_HV</text>
<text x="203.3" y="174.6">GND_HV</text>
<text x="259.1" y="174.6">GND_HV</text>
<text x="124.5" y="184.7">GND_HV</text>
<text x="86.4" y="197.4">GND_HV</text>
</g>
<g font-size="1.8" fill="#004080">
<text x="22.8" y="23.7">I1</text>
<text x="22.8" y="26.2">I2</text>
<text x="219.8" y="41.5">gnd2a</text>
<text x="219.8" y="38.9">Vdd2</text>
<text x="235.3" y="41.5">gnd1a</text>
<text x="236.1" y="38.9">Vdd1</text>
<text x="219.8" y="46.5">Vref2</text>
<text x="219.8" y="44">nc4</text>
<text x="236" y="46.5">Vref1</text>
<text x="237.3" y="44">nc1</text>
<text x="219.8" y="51.6">Va-</text>
<text x="219.8" y="49.1">Va+</text>
<text x="237" y="51.6">Vo1</text>
<text x="237.3" y="49.1">nc2</text>
<text x="219.8" y="56.7">gnd2b</text>
<text x="219.8" y="54.2">Vao</text>
<text x="235.3" y="56.7">gnd1b</text>
<text x="237.3" y="54.2">nc3</text>
<text x="92.8" y="138">comp</text>
<text x="109.9" y="138">ninv</text>
<text x="92.8" y="140.5">start/uv</text>
<text x="92.8" y="143.1">ov/sens</text>
<text x="109.3" y="143.1">svref</text>
<text x="110.9" y="140.5">inv</text>
<text x="92.8" y="145.6">stop</text>
<text x="92.8" y="148.1">rst</text>
<text x="106.3" y="148.1">pwmbias</text>
<text x="110.5" y="145.6">vcc</text>
<text x="92.8" y="150.7">I/thresh</text>
<text x="92.8" y="153.2">I-sens</text>
<text x="92.8" y="155.8">sst</text>
<text x="106.7" y="155.8">vin-sens</text>
<text x="109.4" y="153.2">pwm</text>
<text x="110.2" y="150.7">gnd</text>
<text x="92.8" y="158.3">rt/ct</text>
<text x="109.2" y="158.3">ramp</text>
</g>
</svg>
